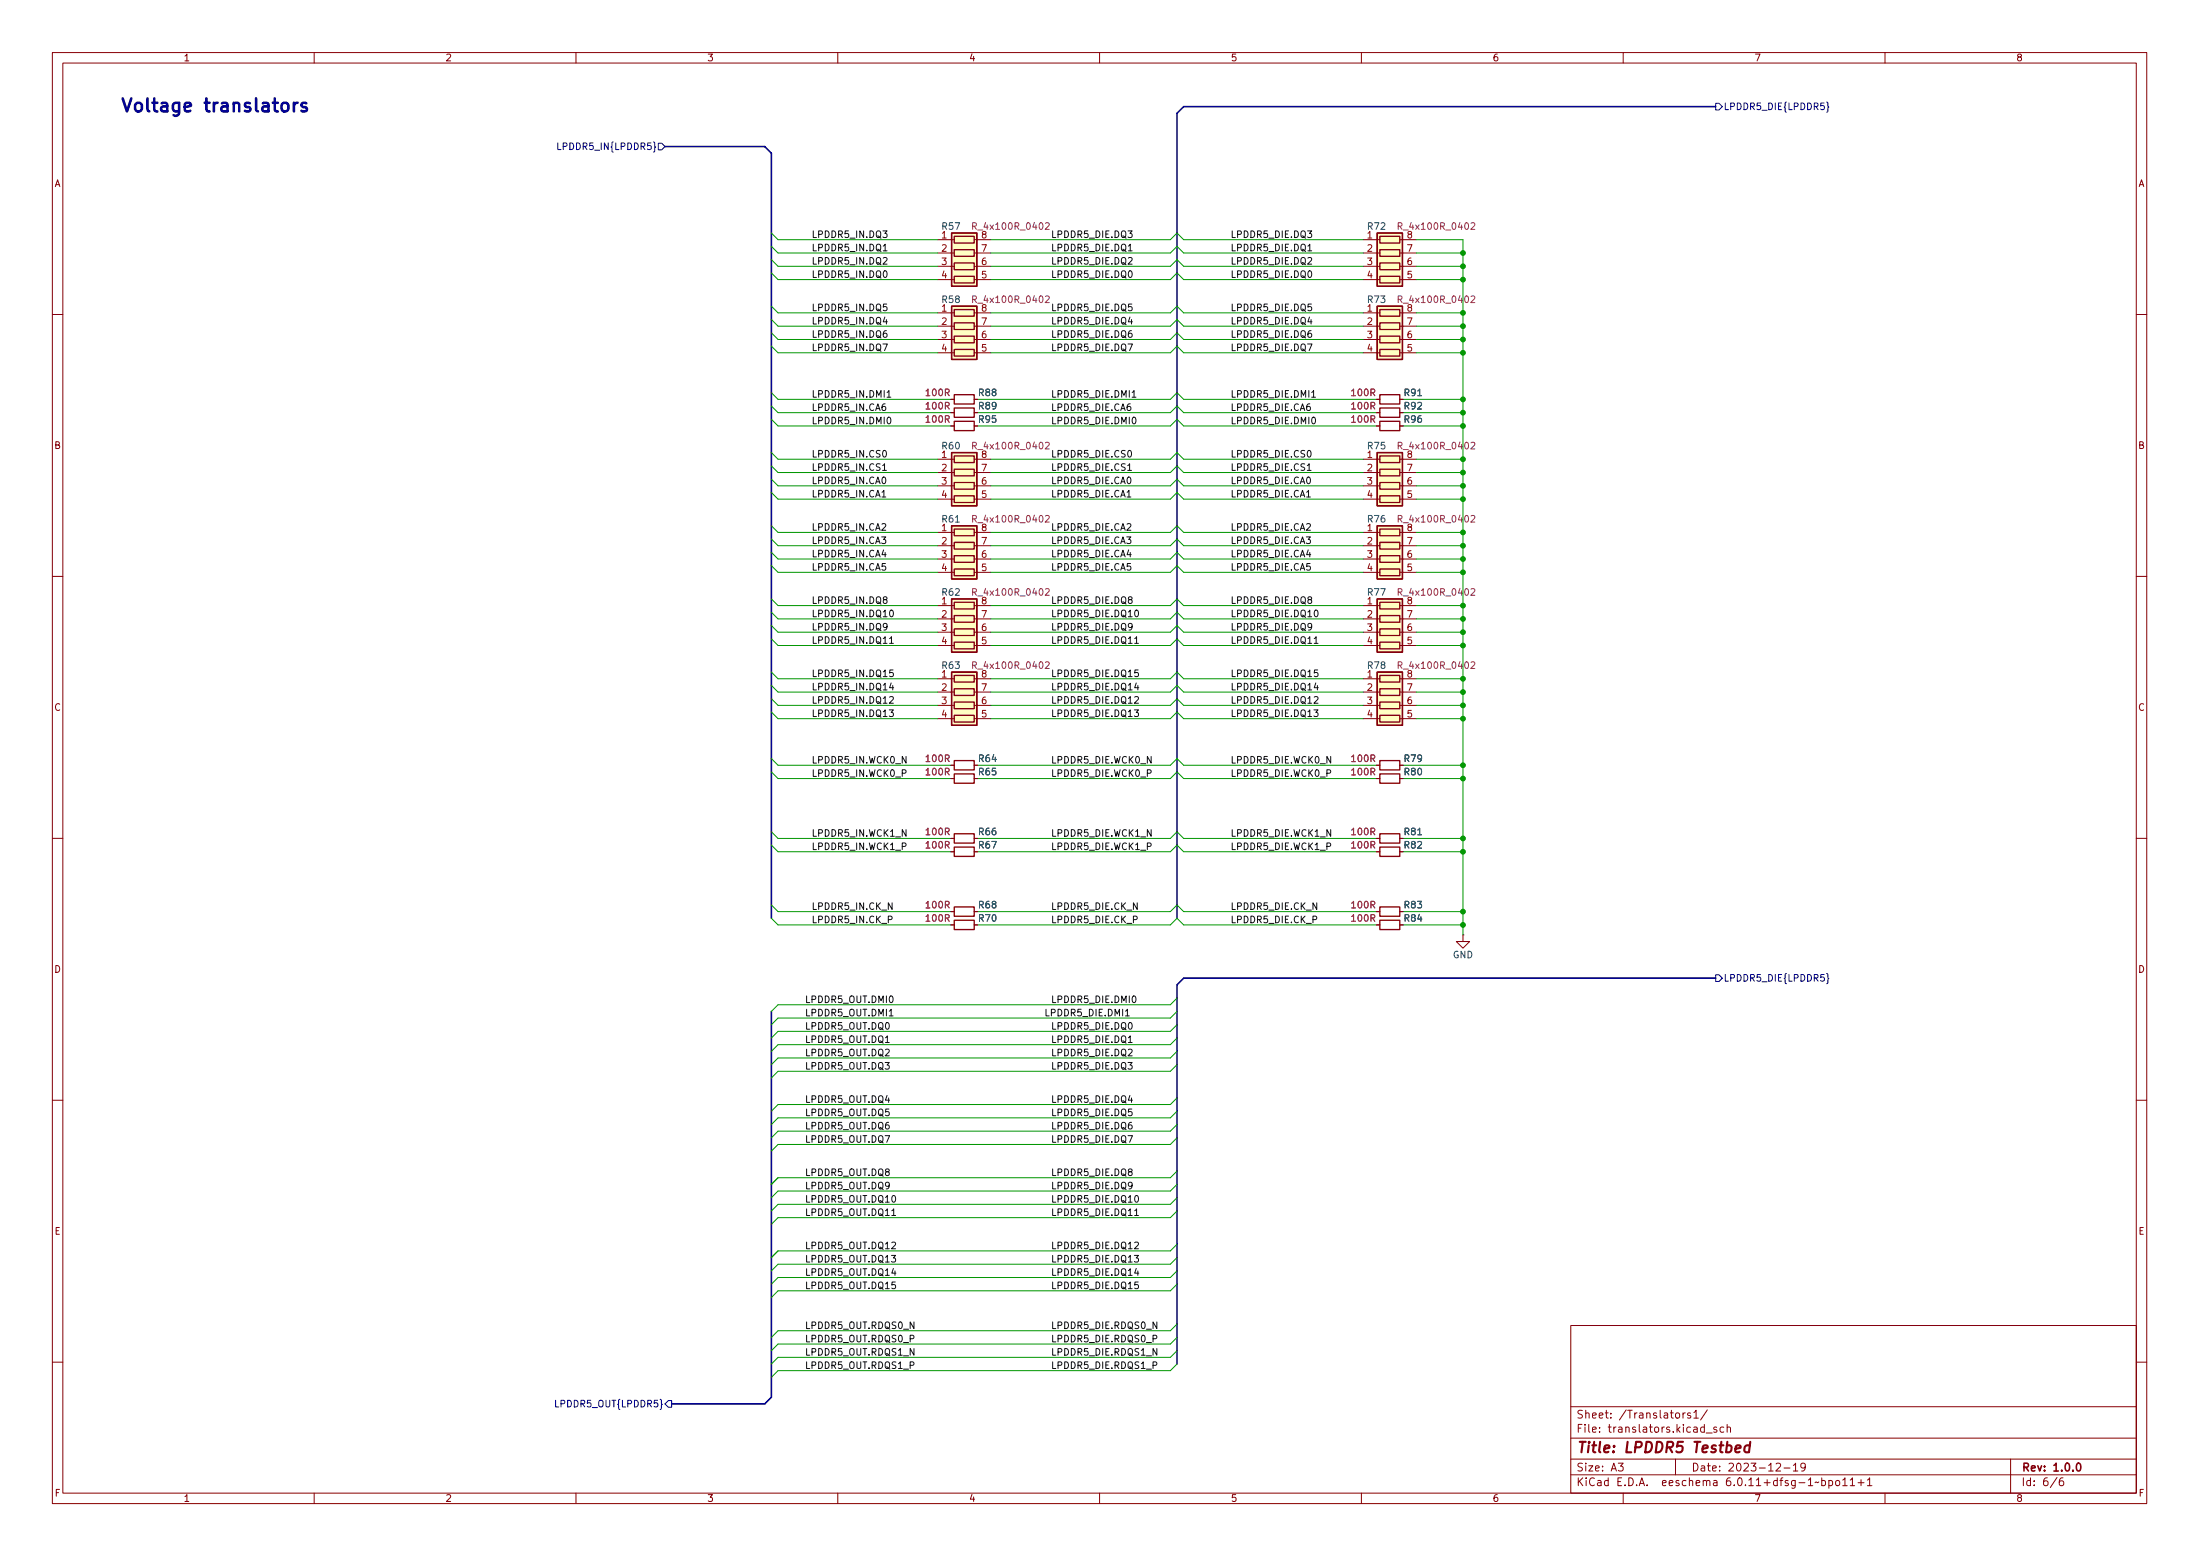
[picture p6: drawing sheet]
<svg xmlns="http://www.w3.org/2000/svg" width="420mm" height="297mm" viewBox="0 0 420 297" stroke-linecap="round" stroke-linejoin="round" font-family="sans-serif">
<g fill="none" stroke="#840000" stroke-width=".19">
<path d="M10 10h400v277h-400zM12 12h396v273h-396zM60 10v2M110 10v2M160 10v2M210 10v2M260 10v2M310 10v2M360 10v2M179.1 53.4h3.1M179.1 50.8h3.1M179.1 48.3h3.1"/>
<path d="M179.1 45.8h3.1M179.1 59.7h3.1M186.1 53.4h3.1M186.1 50.8h3.1M186.1 48.3h3.1M186.1 45.8h3.1M186.1 59.7h3.1M260.3 53.4h3.2M260.3 50.8h3.2M260.3 48.3h3.2M260.3 45.8h3.2M260.3 59.7h3.2"/>
<path d="M267.3 53.4h3.2M267.3 50.8h3.2M267.3 48.3h3.2M267.3 45.8h3.2M267.3 59.7h3.2M10 60h2M179.1 67.3h3.1M179.1 64.8h3.1M179.1 62.3h3.1M181.6 78.8h.6M181.6 76.2h.6M186.1 78.8h.6"/>
<path d="M186.1 76.2h.6M186.1 67.3h3.1M186.1 64.8h3.1M186.1 62.3h3.1M260.3 67.3h3.2M260.3 64.8h3.2M260.3 62.3h3.2M262.9 78.8h.6M262.9 76.2h.6M267.3 78.8h.7M267.3 76.2h.7M267.3 67.3h3.2"/>
<path d="M267.3 64.8h3.2M267.3 62.3h3.2M408 60h2M179.1 95.3h3.1M179.1 92.7h3.1M179.1 90.2h3.1M179.1 87.7h3.1M181.6 81.3h.6M186.1 95.3h3.1M186.1 92.7h3.1M186.1 90.2h3.1M186.1 87.7h3.1"/>
<path d="M186.1 81.3h.6M260.3 95.3h3.2M260.3 92.7h3.2M260.3 90.2h3.2M260.3 87.7h3.2M262.9 81.3h.6M267.3 95.3h3.2M267.3 92.7h3.2M267.3 90.2h3.2M267.3 87.7h3.2M267.3 81.3h.7M10 110h2"/>
<path d="M179.1 109.3h3.1M179.1 106.7h3.1M179.1 104.2h3.1M179.1 101.6h3.1M179.1 118.1h3.1M179.1 115.6h3.1M186.1 109.3h3.1M186.1 106.7h3.1M186.1 104.2h3.1M186.1 101.6h3.1M186.1 118.1h3.1M186.1 115.6h3.1"/>
<path d="M260.3 109.3h3.2M260.3 106.7h3.2M260.3 104.2h3.2M260.3 101.6h3.2M260.3 118.1h3.2M260.3 115.6h3.2M267.3 109.3h3.2M267.3 106.7h3.2M267.3 104.2h3.2M267.3 101.6h3.2M267.3 118.1h3.2M267.3 115.6h3.2"/>
<path d="M408 110h2M179.1 123.2h3.1M179.1 120.7h3.1M179.1 137.2h3.1M179.1 134.7h3.1M179.1 132.1h3.1M179.1 129.6h3.1M186.1 123.2h3.1M186.1 120.7h3.1M186.1 137.2h3.1M186.1 134.7h3.1M186.1 132.1h3.1"/>
<path d="M186.1 129.6h3.1M260.3 123.2h3.2M260.3 120.7h3.2M260.3 137.2h3.2M260.3 134.7h3.2M260.3 132.1h3.2M260.3 129.6h3.2M267.3 123.2h3.2M267.3 120.7h3.2M267.3 137.2h3.2M267.3 134.7h3.2M267.3 132.1h3.2"/>
<path d="M267.3 129.6h3.2M181.6 148.6h.6M181.6 146.1h.6M186.1 148.6h.6M186.1 146.1h.6M262.9 148.6h.6M262.9 146.1h.6M267.3 148.6h.7M267.3 146.1h.7M10 160h2M181.6 160.1h.6M181.6 176.6h.6"/>
<path d="M181.6 162.6h.6M181.6 174h.6M186.1 160.1h.6M186.1 176.6h.6M186.1 162.6h.6M186.1 174h.6M262.9 160.1h.6M262.9 176.6h.6M262.9 162.6h.6M262.9 174h.6M267.3 160.1h.7M267.3 176.6h.7"/>
<path d="M267.3 162.6h.7M267.3 174h.7M279.4 178.5v1.2h1.3l-1.3 1.3-1.3-1.3h1.3M279.4 178.5h.1M408 160h2M10 210h2M408 210h2M300 253h108v32h-108zM10 260h2M300 278.5h108M300 274.5h108M300 268.5h108"/>
<path d="M305.5 273.3v.1M305.5 272.5v.1M307.6 270.6v.1M307.6 269.8v.1M320 278.5v3M322.9 269.8l-.4-.1-.2 .2 .1 .2 .5 .2v.3h-.6M323.5 269.6l.4-.4v1.5M323.5 270.7h.9M326.1 269.1l-1.3 2M327.9 272.5l-.4-.1-.2 .2 .1 .2 .5 .2v.3h-.6M329.2 272.5l-.4-.1-.3 .3 .1 .6h.6M329.9 272.6l.2-.2 .3 .1 .1 .9"/>
<path d="M329.9 271.9v1.5M342.5 279.7l.4-.4v1.5M344.8 280l-.3 .2h-.3l-.3-.2 .2-.6 .4-.1 .2 .2a.99 .99 0 0 1-.3 1.3h-.3M384 278.5v6.5M408 260h2M60 285v2M110 285v2M160 285v2M210 285v2M260 285v2M300 281.5h108M310 285v2"/>
<path d="M327.3 282.7h.6v.9M327.9 283h-.5a.29 .29 0 0 0-.2 .3 .29 .29 0 0 0 .2 .3l.5-.1M340.7 280.2h1.2M342.5 280.8h.9M351.9 283.6h.9M353.4 282.5l.4-.4v1.5M353.4 283.6h.8M354.9 283h1.1M355.4 282.5v1.1M356.6 282.5l.5-.4v1.5M356.6 283.6h.9M360 285v2"/>
<path d="M394 282.1a.6 .6 0 0 0-.7 .7v.5l.1 .2 .4 .1 .3-.1v-.5l-.1-.2-.4-.1-.3 .3"/>
</g>
<path d="M396.8 279.4l.1-.1a.8 .8 0 0 1 .5 .8 .8 .8 0 0 1-.5 .7 1 1 0 0 1-.1-1.4z" fill="none" stroke="#840000" stroke-width=".3"/>
<g fill="none" stroke="#840000" stroke-width=".25">
<path d="M181.7 44.5h4.9v10.1h-4.9zM181.7 58.5h4.9v10.1h-4.9zM182.2 52.7h3.9v1.3h-3.9zM182.2 50.2h3.9v1.3h-3.9zM182.2 47.7h3.9v1.2h-3.9zM182.2 45.1h3.9v1.3h-3.9zM182.2 59.1h3.9v1.3h-3.9zM263 58.5h4.8v10.1h-4.8zM263 44.5h4.8v10.1h-4.8zM263.5 59.1h3.8v1.3h-3.8zM263.5 52.7h3.8v1.3h-3.8zM263.5 50.2h3.8v1.3h-3.8z"/>
<path d="M263.5 47.7h3.8v1.2h-3.8zM263.5 45.1h3.8v1.3h-3.8zM182.2 77.9h3.9v1.8h-3.9zM182.2 75.3h3.9v1.8h-3.9zM182.2 66.7h3.9v1.3h-3.9zM182.2 64.2h3.9v1.2h-3.9zM182.2 61.6h3.9v1.3h-3.9zM263.5 75.3h3.8v1.8h-3.8zM263.5 66.7h3.8v1.3h-3.8zM263.5 64.2h3.8v1.2h-3.8zM263.5 61.6h3.8v1.3h-3.8zM263.5 77.9h3.8v1.8h-3.8z"/>
<path d="M181.7 86.4h4.9v10.2h-4.9zM182.2 94.7h3.9v1.2h-3.9zM182.2 92.1h3.9v1.3h-3.9zM182.2 89.6h3.9v1.2h-3.9zM182.2 87h3.9v1.3h-3.9zM182.2 80.4h3.9v1.8h-3.9zM263 86.4h4.8v10.2h-4.8zM263.5 94.7h3.8v1.2h-3.8zM263.5 92.1h3.8v1.3h-3.8zM263.5 89.6h3.8v1.2h-3.8zM263.5 87h3.8v1.3h-3.8zM263.5 80.4h3.8v1.8h-3.8z"/>
<path d="M181.7 114.3h4.9v10.2h-4.9zM181.7 100.4h4.9v10.1h-4.9zM182.2 117.5h3.9v1.3h-3.9zM182.2 115h3.9v1.2h-3.9zM182.2 108.6h3.9v1.3h-3.9zM182.2 106.1h3.9v1.3h-3.9zM182.2 103.5h3.9v1.3h-3.9zM182.2 101h3.9v1.3h-3.9zM263 100.4h4.8v10.1h-4.8zM263 114.3h4.8v10.2h-4.8zM263.5 108.6h3.8v1.3h-3.8zM263.5 106.1h3.8v1.3h-3.8z"/>
<path d="M263.5 103.5h3.8v1.3h-3.8zM263.5 101h3.8v1.3h-3.8zM263.5 117.5h3.8v1.3h-3.8zM263.5 115h3.8v1.2h-3.8zM181.7 128.3h4.9v10.2h-4.9zM182.2 122.6h3.9v1.3h-3.9zM182.2 120.1h3.9v1.2h-3.9zM182.2 136.6h3.9v1.2h-3.9zM182.2 134h3.9v1.3h-3.9zM182.2 131.5h3.9v1.3h-3.9zM182.2 128.9h3.9v1.3h-3.9zM263 128.3h4.8v10.2h-4.8z"/>
<path d="M263.5 136.6h3.8v1.2h-3.8zM263.5 134h3.8v1.3h-3.8zM263.5 131.5h3.8v1.3h-3.8zM263.5 128.9h3.8v1.3h-3.8zM263.5 122.6h3.8v1.3h-3.8zM263.5 120.1h3.8v1.2h-3.8zM182.2 147.7h3.9v1.8h-3.9zM182.2 159.2h3.9v1.7h-3.9zM182.2 145.2h3.9v1.8h-3.9zM263.5 145.2h3.8v1.8h-3.8zM263.5 159.2h3.8v1.7h-3.8zM263.5 147.7h3.8v1.8h-3.8z"/>
<path d="M182.2 175.7h3.9v1.8h-3.9zM182.2 161.7h3.9v1.8h-3.9zM182.2 173.1h3.9v1.8h-3.9zM263.5 175.7h3.8v1.8h-3.8zM263.5 161.7h3.8v1.8h-3.8zM263.5 173.1h3.8v1.8h-3.8z"/>
</g>
<g fill="#ffffc2" stroke="#ffffc2" stroke-width=".19">
<path d="M181.7 44.5h4.9v10.1h-4.9z"/>
<path d="M263 100.4h4.8v10.1h-4.8z"/>
<path d="M263 58.5h4.8v10.1h-4.8z"/>
<path d="M263 44.5h4.8v10.1h-4.8z"/>
<path d="M181.7 86.4h4.9v10.2h-4.9z"/>
<path d="M263 86.4h4.8v10.2h-4.8z"/>
<path d="M181.7 58.5h4.9v10.1h-4.9z"/>
<path d="M181.7 114.3h4.9v10.2h-4.9z"/>
<path d="M181.7 100.4h4.9v10.1h-4.9z"/>
<path d="M263 128.3h4.8v10.2h-4.8z"/>
<path d="M181.7 128.3h4.9v10.2h-4.9z"/>
<path d="M263 114.3h4.8v10.2h-4.8z"/>
</g>
<path d="M199.7 42.6l.4-.1 .3 .4-.8 .9h.8M199.7 56.6l.4-.1 .3 .4-.8 .9h.8M280.9 56.6l.5-.1 .3 .4-.8 .9h.8M280.9 42.6l.5-.1 .3 .4-.8 .9h.8M199.7 84.6l.4-.2 .3 .4-.8 .9h.8M199.7 98.5l.4-.1 .3 .4-.8 .9h.8M280.9 98.5l.5-.1 .3 .4-.8 .9h.8M280.9 84.6l.5-.2 .3 .4-.8 .9h.8M199.7 112.5l.4-.1 .3 .3-.8 .9h.8M280.9 112.5l.5-.1 .3 .3-.8 .9h.8M199.7 126.5l.4-.2 .3 .4-.8 .9h.8M280.9 126.5l.5-.2 .3 .4-.8 .9h.8" fill="none" stroke="#840084" stroke-width=".19"/>
<path d="M270.8 75.5h.7M182.5 99.7h.7M270.8 159.4h.7" fill="none" stroke="#006464" stroke-width=".19"/>
<path d="M327.7 19.7h.6l.6 .7-.6 .6h-.6zM341.2 19.5l-.3 .2v.6l-.2 .1 .2 .2v.6l.3 .2M348.9 19.5l.2 .2v.6l.2 .1-.2 .2v.6l-.2 .2M117.1 27.1l-.2 .2v.6l-.2 .2 .2 .1v.7l.2 .1M124.8 27.1l.2 .2v.6l.2 .2-.2 .1v.7l-.2 .1M125.7 27.3h.7l.6 .7-.6 .6h-.7zM327.7 186.1h.6l.6 .6-.6 .7h-.6zM341.2 185.8l-.3 .2v.6l-.2 .2 .2 .2v.6l.3 .2M348.9 185.8l.2 .2v.6l.2 .2-.2 .2v.6l-.2 .2M126.1 267.1l.2 .2v.6l.2 .2-.2 .2v.6l-.2 .2M127.6 267.4h.7v1.2h-.7l-.6-.6z" fill="none" stroke="#000084" stroke-width=".19"/>
<g fill="none" stroke="#0f0f0f" stroke-width=".19">
<path d="M168.6 44.1h.8l-.4 .5 .3 .1v.5l-.1 .1-.6-.1M168.7 49.3l.5-.1 .2 .3-.8 .9h.8M168.7 47.9h.7M168.8 51.8l.2-.1a.68 .68 0 0 1 .4 .6 .68 .68 0 0 1-.4 .7l-.3-.5zM169.3 58h-.6v.7l.2-.2 .4 .1 .1 .2-.1 .4-.1 .1-.5-.1M215.5 47.9h.7M249.8 47.9h.7M168.6 65.7h.9l-.6 1.2M169 60.5l-.3 .9h.8M169 77.1l-.3 .1a.86 .86 0 0 0 0 1.2l.4-.2 .1-.4-.3-.2h-.2l-.3 .2M169.3 63.1l-.4 .1a.85 .85 0 0 0 0 1.2l.4-.1 .1-.4-.2-.3h-.3l-.2 .3M169.4 74.9l.4-.3v1.2"/>
<path d="M169.4 75.8h.7M169.5 79.8l.2-.2a.68 .68 0 0 1 .5 .7 .68 .68 0 0 1-.5 .6l-.3-.5zM215.4 65.7h.9l-.6 1.2M215.8 60.5l-.3 .9h.8M216.2 74.9l.4-.3v1.2M216.2 75.8h.7M216.3 79.8l.2-.2a.68 .68 0 0 1 .5 .7 .68 .68 0 0 1-.5 .6l-.3-.5zM249.7 65.7h.9l-.6 1.2M250.1 60.5l-.3 .9h.8M250.5 74.9l.4-.3v1.2M250.5 75.8h.7M250.6 79.8l.2-.2a.68 .68 0 0 1 .5 .7 .68 .68 0 0 1-.5 .6l-.3-.5z"/>
<path d="M168.4 94.9h.8M168.6 91.2l.1-.1a.68 .68 0 0 1 .5 .6 .68 .68 0 0 1-.5 .6l-.3-.4zM168.6 88.9l.3-.4v1.3M168.6 89.8h.7M168.7 86.1l.2-.1a.68 .68 0 0 1 .4 .6 .68 .68 0 0 1-.4 .7l-.3-.5zM215.3 94.9h.7M215.4 89.8h.7M215.5 86.1l.2-.1a.68 .68 0 0 1 .4 .6 .68 .68 0 0 1-.4 .7l-.3-.5zM249.5 94.9h.8M249.7 89.8h.7M249.8 86.1l.2-.1a.68 .68 0 0 1 .4 .6 .68 .68 0 0 1-.4 .7l-.3-.5zM168.4 102.5h.8l-.5 .5 .4 .1v.5l-.2 .2-.5-.2"/>
<path d="M168.4 100.1l.5-.1 .3 .3-.8 .9h.8M168.7 105l-.3 .9h.8M168.9 114.5l-.2-.3v-.2l.2-.1 .4 .1v.4l-.5 .1-.1 .2v.4l.2 .1h.3l.2-.2v-.3l-.2-.2M169.1 107.6h-.6l-.1 .6 .2-.1h.4l.2 .2-.1 .4-.2 .1-.5-.1M169.4 119.6l-.2 .2-.4-.1-.1-.1v-.4l.2-.2h.3l.2 .2a.84 .84 0 0 1-.4 1.1h-.2M170 116.6l.2-.1a.68 .68 0 0 1 .4 .6 .68 .68 0 0 1-.4 .6l-.3-.4zM216.8 116.6l.2-.1a.68 .68 0 0 1 .4 .6 .68 .68 0 0 1-.4 .6l-.3-.4zM251.1 116.6l.2-.1a.68 .68 0 0 1 .4 .6 .68 .68 0 0 1-.4 .6l-.3-.4zM169.8 135.5h.8l-.4 .5 .4 .1v.6l-.2 .1-.6-.1M169.9 121.9l.4-.4v1.3M169.9 133.1l.5-.1 .2 .3-.8 .9h.8M169.9 122.8h.7"/>
<path d="M170.2 130.4l-.3 .9h.8M170.5 130.9v.8M170.6 127.9h-.6l-.1 .6 .2-.1h.4l.1 .2v.4l-.2 .2-.5-.2M216.6 135.5h.8l-.4 .5 .4 .1v.6l-.2 .1-.6-.1M216.7 133.1l.5-.1 .2 .3-.8 .9h.8M216.7 121.9l.4-.4v1.3M216.7 122.8h.7M217 130.4l-.3 .9h.8M217.3 130.9v.8M217.4 127.9h-.6l-.1 .6 .2-.1h.4l.1 .2v.4l-.2 .2-.5-.2M250.9 135.5h.8l-.4 .5 .4 .1v.6l-.2 .1-.6-.1M251 133.1l.5-.1 .2 .3-.8 .9h.8"/>
<path d="M251 121.9l.4-.4v1.3M251 122.8h.7M251.3 130.4l-.3 .9h.8M251.6 130.9v.8M251.7 127.9h-.6l-.1 .6 .2-.1h.4l.1 .2v.4l-.2 .2-.5-.2M172.3 147.6h.6l.1-.2v-.3l-.7-.2v1.3M173 158.4v1.2l-.7-1.2v1.2M173 144.4v1.3l-.7-1.3v1.3M169.7 175.6l.6-.1 .1-.2-.1-.3-.6-.1v1.3M170.4 172.3v1.3l-.7-1.3v1.3M172.3 161.6l.6-.1 .1-.2v-.3l-.7-.1v1.3M169.1 199h.7"/>
<path d="M169.8 193.9h.8M214.9 193l.4-.3v1.2M214.9 193.9h.8M215.5 199h.7M216.3 190.2l.2-.1a.68 .68 0 0 1 .5 .7 .68 .68 0 0 1-.5 .6l-.3-.5zM215.4 216.8h.9l-.6 1.3M215.8 209.1l-.3 .9h.8M170.3 239.7h.7l-.4 .4 .4 .2v.5l-.2 .1-.5-.1M170.3 237.2l.5-.1 .2 .4-.7 .9h.7M170.3 232h.7M170.4 228.3l.2-.1a.68 .68 0 0 1 .5 .7 .68 .68 0 0 1-.5 .6l-.3-.5zM216.6 239.7h.8l-.4 .4 .4 .2v.5l-.2 .1-.6-.1"/>
<path d="M216.7 231.1l.4-.3v1.2M216.7 237.2l.5-.1 .2 .4-.8 .9h.8M216.7 232h.7M216.8 228.3l.2-.1a.68 .68 0 0 1 .4 .7 .68 .68 0 0 1-.4 .6l-.3-.5zM170.6 242.1l-.3 .9h.8M171 244.7h-.6l-.1 .6 .2-.1 .4 .1 .1 .2v.4l-.2 .1-.5-.1M217 242.1l-.3 .9h.8M217.3 242.6v.9M217.4 244.7h-.6l-.1 .6 .2-.1 .4 .1 .1 .2v.4l-.2 .1-.5-.1M220.2 255.6l.6-.1 .1-.2v-.3l-.7-.1v1.3M220.9 257.4v1.3l-.7-1.3v1.3M220.9 252.4v1.2l-.7-1.2v1.2"/>
<path d="M220.2 260.6h.6l.1-.2v-.3l-.7-.1v1.2"/>
</g>
<path d="M58.5 19.7l-.6-.1-.3 .4 .1 .3 .8 .3 .1 .2-.1 .4-.2 .1-.7-.1" fill="none" stroke="#0000c2" stroke-width=".5"/>
<path d="M127 28h19l1.3 1.2v146.1M327.7 20.4h-101.6l-1.3 1.2v153.7M147.3 193.1v73.6l-1.3 1.3h-17.7M327.7 186.7h-101.6l-1.3 1.3v72.4" fill="none" stroke="#000084" stroke-width=".3"/>
<g fill="none" stroke="#009600" stroke-width=".19">
<path d="M147.3 52.1l1.3 1.3h30.5M147.3 58.5l1.3 1.2h30.5M147.3 44.5l1.3 1.3h30.5M147.3 49.6l1.3 1.2h30.5M147.3 47l1.3 1.3h30.5M189.2 53.4h34.3l1.3-1.3 1.3 1.3h34.2M189.2 59.7h34.3l1.3-1.2 1.3 1.2h34.2M189.2 45.8h34.3l1.3-1.3 1.3 1.3h34.2M189.2 50.8h34.3l1.3-1.2 1.3 1.2h34.2M189.2 48.3h34.3l1.3-1.3 1.3 1.3h34.2M270.5 45.8h8.9v132.7M270.5 53.4h8.9"/>
<path d="M270.5 59.7h8.9M270.5 50.8h8.9M270.5 48.3h8.9M147.3 75l1.3 1.2h33M147.3 66.1l1.3 1.2h30.5M147.3 63.5l1.3 1.3h30.5M147.3 77.5l1.3 1.3h33M147.3 61l1.3 1.3h30.5M186.7 76.2h36.8l1.3-1.2 1.3 1.2h36.8M186.7 78.8h36.8l1.3-1.3 1.3 1.3h36.8M189.2 67.3h34.3l1.3-1.2 1.3 1.2h34.2M189.2 64.8h34.3l1.3-1.3 1.3 1.3h34.2"/>
<path d="M189.2 62.3h34.3l1.3-1.3 1.3 1.3h34.2M268 76.2h11.4M268 78.8h11.4M270.5 67.3h8.9M270.5 64.8h8.9M270.5 62.3h8.9M147.3 80l1.3 1.3h33M147.3 91.5l1.3 1.2h30.5M147.3 88.9l1.3 1.3h30.5M147.3 94l1.3 1.3h30.5M147.3 86.4l1.3 1.3h30.5M186.7 81.3h36.8l1.3-1.3 1.3 1.3h36.8"/>
<path d="M189.2 92.7h34.3l1.3-1.2 1.3 1.2h34.2M189.2 90.2h34.3l1.3-1.3 1.3 1.3h34.2M189.2 95.3h34.3l1.3-1.3 1.3 1.3h34.2M189.2 87.7h34.3l1.3-1.3 1.3 1.3h34.2M268 81.3h11.4M270.5 92.7h8.9M270.5 90.2h8.9M270.5 95.3h8.9M270.5 87.7h8.9M147.3 116.9l1.3 1.2h30.5M147.3 114.3l1.3 1.3h30.5M147.3 100.4l1.3 1.2h30.5"/>
<path d="M147.3 119.4l1.3 1.3h30.5M147.3 105.4l1.3 1.3h30.5M147.3 108l1.3 1.3h30.5M147.3 102.9l1.3 1.3h30.5M189.2 118.1h34.3l1.3-1.2 1.3 1.2h34.2M189.2 115.6h34.3l1.3-1.3 1.3 1.3h34.2M189.2 101.6h34.3l1.3-1.2 1.3 1.2h34.2M189.2 106.7h34.3l1.3-1.3 1.3 1.3h34.2M189.2 109.3h34.3l1.3-1.3 1.3 1.3h34.2M189.2 104.2h34.3l1.3-1.3 1.3 1.3h34.2M270.5 118.1h8.9M270.5 115.6h8.9"/>
<path d="M270.5 101.6h8.9M270.5 106.7h8.9M270.5 109.3h8.9M270.5 104.2h8.9M147.3 135.9l1.3 1.3h30.5M147.3 133.4l1.3 1.3h30.5M147.3 130.8l1.3 1.3h30.5M147.3 128.3l1.3 1.3h30.5M147.3 122l1.3 1.2h30.5M189.2 137.2h34.3l1.3-1.3 1.3 1.3h34.2M189.2 134.7h34.3l1.3-1.3 1.3 1.3h34.2M189.2 132.1h34.3l1.3-1.3 1.3 1.3h34.2"/>
<path d="M189.2 129.6h34.3l1.3-1.3 1.3 1.3h34.2M189.2 123.2h34.3l1.3-1.2 1.3 1.2h34.2M189.2 120.7h34.3l1.3-1.3 1.3 1.3h34.2M270.5 137.2h8.9M270.5 134.7h8.9M270.5 132.1h8.9M270.5 129.6h8.9M270.5 123.2h8.9M270.5 120.7h8.9M147.3 144.8l1.3 1.3h33M147.3 158.8l1.3 1.3h33M147.3 147.4l1.3 1.2h33"/>
<path d="M186.7 146.1h36.8l1.3-1.3 1.3 1.3h36.8M186.7 148.6h36.8l1.3-1.2 1.3 1.2h36.8M268 146.1h11.4M268 148.6h11.4M147.3 175.3l1.3 1.3h33M147.3 161.3l1.3 1.3h33M147.3 172.8l1.3 1.2h33M186.7 176.6h36.8l1.3-1.3 1.3 1.3h36.8M186.7 160.1h36.8l1.3-1.3 1.3 1.3h36.8M186.7 162.6h36.8l1.3-1.3 1.3 1.3h36.8M186.7 174h36.8l1.3-1.2 1.3 1.2h36.8M268 176.6h11.4"/>
<path d="M268 160.1h11.4M268 162.6h11.4M268 174h11.4M224.8 195.6l-1.3 1.3h-74.9l-1.3 1.3M224.8 198.2l-1.3 1.2h-74.9l-1.3 1.3M224.8 193.1l-1.3 1.2h-74.9l-1.3 1.3M224.8 190.5l-1.3 1.3h-74.9l-1.3 1.3M224.8 200.7l-1.3 1.3h-74.9l-1.3 1.2M224.8 212.1l-1.3 1.3h-74.9l-1.3 1.3M224.8 217.2l-1.3 1.3h-74.9l-1.3 1.2M224.8 214.7l-1.3 1.2h-74.9l-1.3 1.3M224.8 209.6l-1.3 1.3h-74.9l-1.3 1.2"/>
<path d="M224.8 203.2l-1.3 1.3h-74.9l-1.3 1.3M224.8 226.1l-1.3 1.3h-74.9l-1.3 1.2M224.8 237.5l-1.3 1.3h-74.9l-1.3 1.3M224.8 223.6l-1.3 1.2h-74.9l-1.3 1.3M224.8 231.2l-1.3 1.2h-74.9l-1.3 1.3M224.8 228.6l-1.3 1.3h-74.9l-1.3 1.3M224.8 240.1l-1.3 1.2h-74.9l-1.3 1.3M224.8 242.6l-1.3 1.3h-74.9l-1.3 1.2M224.8 245.1l-1.3 1.3h-74.9l-1.3 1.3M224.8 252.8l-1.3 1.2h-74.9l-1.3 1.3M224.8 255.3l-1.3 1.3h-74.9l-1.3 1.2M224.8 257.8l-1.3 1.3h-74.9l-1.3 1.3"/>
<path d="M224.8 260.4l-1.3 1.3h-74.9l-1.3 1.2"/>
</g>
<g fill="#009600" stroke="#009600" stroke-width=".19">
<circle cx="279.4" cy="132.1" r=".46"/>
<circle cx="279.4" cy="146.1" r=".46"/>
<circle cx="279.4" cy="137.2" r=".46"/>
<circle cx="279.4" cy="134.7" r=".46"/>
<circle cx="279.4" cy="148.6" r=".46"/>
<circle cx="279.4" cy="95.3" r=".46"/>
<circle cx="279.4" cy="87.7" r=".46"/>
<circle cx="279.4" cy="81.3" r=".46"/>
<circle cx="279.4" cy="92.7" r=".46"/>
<circle cx="279.4" cy="90.2" r=".46"/>
<circle cx="279.4" cy="101.6" r=".46"/>
<circle cx="279.4" cy="109.3" r=".46"/>
<circle cx="279.4" cy="104.2" r=".46"/>
<circle cx="279.4" cy="106.7" r=".46"/>
<circle cx="279.4" cy="174" r=".46"/>
<circle cx="279.4" cy="160.1" r=".46"/>
<circle cx="279.4" cy="176.6" r=".46"/>
<circle cx="279.4" cy="162.6" r=".46"/>
<circle cx="279.4" cy="48.3" r=".46"/>
<circle cx="279.4" cy="50.8" r=".46"/>
<circle cx="279.4" cy="53.4" r=".46"/>
<circle cx="279.4" cy="67.3" r=".46"/>
<circle cx="279.4" cy="78.8" r=".46"/>
<circle cx="279.4" cy="76.2" r=".46"/>
<circle cx="279.4" cy="59.7" r=".46"/>
<circle cx="279.4" cy="64.8" r=".46"/>
<circle cx="279.4" cy="62.3" r=".46"/>
<circle cx="279.4" cy="129.6" r=".46"/>
<circle cx="279.4" cy="118.1" r=".46"/>
<circle cx="279.4" cy="120.7" r=".46"/>
<circle cx="279.4" cy="115.6" r=".46"/>
<circle cx="279.4" cy="123.2" r=".46"/>
</g>
<g font-size="3.5" fill="#0000c2">
<text x="22.9" y="21.4">Voltage</text>
<text x="39" y="21.4">translators</text>
</g>
<g font-size="2.8" fill="#840000">
<text x="301" y="277.9">Title:</text>
<text x="310.2" y="277.9">LPDDR5</text>
<text x="323.7" y="277.9">Testbed</text>
</g>
<g font-size="2.1" fill="#840000">
<text x="301" y="273.9">File:</text>
<text x="301" y="271.2">Sheet:</text>
<text x="307.4" y="273.9">translators.kicad_sch</text>
<text x="309.2" y="271.2">/Translators1/</text>
<text x="301" y="281.3">Size:</text>
<text x="307.6" y="281.3">A3</text>
<text x="323" y="281.3">Date:</text>
<text x="330" y="281.3">2023-12-19</text>
<text x="386" y="281.3">Rev:</text>
<text x="392.1" y="281.3">1.0.0</text>
<text x="301" y="284.1">KiCad</text>
<text x="308.7" y="284.1">E.D.A.</text>
<text x="317.6" y="284.1">eeschema</text>
<text x="330" y="284.1">6.0.11+dfsg-1~bpo11+1</text>
<text x="386" y="284.1">Id:</text>
<text x="390.1" y="284.1">6/6</text>
</g>
<g font-size="1.8" fill="#840000">
<text x="35" y="12.1">1</text>
<text x="85" y="12.1">2</text>
<text x="135" y="12.1">3</text>
<text x="185" y="12.1">4</text>
<text x="235" y="12.1">5</text>
<text x="285" y="12.1">6</text>
<text x="335" y="12.1">7</text>
<text x="385" y="12.1">8</text>
<text x="10.4" y="36.1">A</text>
<text x="408.4" y="36.1">A</text>
<text x="10.3" y="86.1">B</text>
<text x="408.3" y="86.1">B</text>
<text x="10.3" y="136.1">C</text>
<text x="408.3" y="136.1">C</text>
<text x="10.3" y="186.1">D</text>
<text x="408.3" y="186.1">D</text>
<text x="10.3" y="236.1">E</text>
<text x="408.3" y="236.1">E</text>
<text x="10.4" y="286.1">F</text>
<text x="35" y="287.1">1</text>
<text x="85" y="287.1">2</text>
<text x="135" y="287.1">3</text>
<text x="185" y="287.1">4</text>
<text x="235" y="287.1">5</text>
<text x="285" y="287.1">6</text>
<text x="335" y="287.1">7</text>
<text x="385" y="287.1">8</text>
<text x="408.4" y="286.1">F</text>
</g>
<g font-size="1.8" fill="#000084">
<text x="329.1" y="21.4">LPDDR5_DIE{LPDDR5}</text>
<text x="106.2" y="29">LPDDR5_IN{LPDDR5}</text>
<text x="329.1" y="187.7">LPDDR5_DIE{LPDDR5}</text>
<text x="105.7" y="269">LPDDR5_OUT{LPDDR5}</text>
</g>
<g font-size="1.8" fill="#0f0f0f">
<text x="154.9" y="47.9">LPDDR5_IN.DQ1</text>
<text x="154.9" y="45.4">LPDDR5_IN.DQ3</text>
<text x="200.7" y="45.4">LPDDR5_DIE.DQ3</text>
<text x="200.7" y="47.9">LPDDR5_DIE.DQ1</text>
<text x="234.9" y="45.4">LPDDR5_DIE.DQ3</text>
<text x="234.9" y="47.9">LPDDR5_DIE.DQ1</text>
<text x="154.9" y="50.5">LPDDR5_IN.DQ2</text>
<text x="154.9" y="53">LPDDR5_IN.DQ0</text>
<text x="200.7" y="53">LPDDR5_DIE.DQ0</text>
<text x="200.7" y="50.5">LPDDR5_DIE.DQ2</text>
<text x="234.9" y="53">LPDDR5_DIE.DQ0</text>
<text x="234.9" y="50.5">LPDDR5_DIE.DQ2</text>
<text x="154.9" y="59.4">LPDDR5_IN.DQ5</text>
<text x="200.7" y="59.4">LPDDR5_DIE.DQ5</text>
<text x="234.9" y="59.4">LPDDR5_DIE.DQ5</text>
<text x="154.9" y="61.9">LPDDR5_IN.DQ4</text>
<text x="154.9" y="64.5">LPDDR5_IN.DQ6</text>
<text x="200.7" y="61.9">LPDDR5_DIE.DQ4</text>
<text x="200.7" y="64.5">LPDDR5_DIE.DQ6</text>
<text x="234.9" y="61.9">LPDDR5_DIE.DQ4</text>
<text x="234.9" y="64.5">LPDDR5_DIE.DQ6</text>
<text x="154.9" y="67">LPDDR5_IN.DQ7</text>
<text x="200.7" y="67">LPDDR5_DIE.DQ7</text>
<text x="234.9" y="67">LPDDR5_DIE.DQ7</text>
<text x="154.9" y="75.9">LPDDR5_IN.DMI1</text>
<text x="200.7" y="75.9">LPDDR5_DIE.DMI1</text>
<text x="234.9" y="75.9">LPDDR5_DIE.DMI1</text>
<text x="154.9" y="81">LPDDR5_IN.DMI0</text>
<text x="154.9" y="78.4">LPDDR5_IN.CA6</text>
<text x="200.7" y="81">LPDDR5_DIE.DMI0</text>
<text x="200.7" y="78.4">LPDDR5_DIE.CA6</text>
<text x="234.9" y="78.4">LPDDR5_DIE.CA6</text>
<text x="234.9" y="81">LPDDR5_DIE.DMI0</text>
<text x="154.9" y="87.3">LPDDR5_IN.CS0</text>
<text x="154.9" y="89.9">LPDDR5_IN.CS1</text>
<text x="200.7" y="87.3">LPDDR5_DIE.CS0</text>
<text x="200.7" y="89.9">LPDDR5_DIE.CS1</text>
<text x="234.9" y="87.3">LPDDR5_DIE.CS0</text>
<text x="234.9" y="89.9">LPDDR5_DIE.CS1</text>
<text x="154.9" y="94.9">LPDDR5_IN.CA1</text>
<text x="154.9" y="92.4">LPDDR5_IN.CA0</text>
<text x="200.7" y="94.9">LPDDR5_DIE.CA1</text>
<text x="200.7" y="92.4">LPDDR5_DIE.CA0</text>
<text x="234.9" y="94.9">LPDDR5_DIE.CA1</text>
<text x="234.9" y="92.4">LPDDR5_DIE.CA0</text>
<text x="154.9" y="101.3">LPDDR5_IN.CA2</text>
<text x="200.7" y="101.3">LPDDR5_DIE.CA2</text>
<text x="234.9" y="101.3">LPDDR5_DIE.CA2</text>
<text x="154.9" y="103.8">LPDDR5_IN.CA3</text>
<text x="154.9" y="106.4">LPDDR5_IN.CA4</text>
<text x="200.7" y="103.8">LPDDR5_DIE.CA3</text>
<text x="200.7" y="106.4">LPDDR5_DIE.CA4</text>
<text x="234.9" y="103.8">LPDDR5_DIE.CA3</text>
<text x="234.9" y="106.4">LPDDR5_DIE.CA4</text>
<text x="154.9" y="108.9">LPDDR5_IN.CA5</text>
<text x="200.7" y="108.9">LPDDR5_DIE.CA5</text>
<text x="234.9" y="108.9">LPDDR5_DIE.CA5</text>
<text x="154.9" y="115.3">LPDDR5_IN.DQ8</text>
<text x="154.9" y="117.8">LPDDR5_IN.DQ10</text>
<text x="200.7" y="115.3">LPDDR5_DIE.DQ8</text>
<text x="200.7" y="117.8">LPDDR5_DIE.DQ10</text>
<text x="234.9" y="117.8">LPDDR5_DIE.DQ10</text>
<text x="234.9" y="115.3">LPDDR5_DIE.DQ8</text>
<text x="154.9" y="122.9">LPDDR5_IN.DQ11</text>
<text x="154.9" y="120.3">LPDDR5_IN.DQ9</text>
<text x="200.7" y="122.9">LPDDR5_DIE.DQ11</text>
<text x="200.7" y="120.3">LPDDR5_DIE.DQ9</text>
<text x="234.9" y="120.3">LPDDR5_DIE.DQ9</text>
<text x="234.9" y="122.9">LPDDR5_DIE.DQ11</text>
<text x="154.9" y="129.2">LPDDR5_IN.DQ15</text>
<text x="154.9" y="131.8">LPDDR5_IN.DQ14</text>
<text x="200.7" y="131.8">LPDDR5_DIE.DQ14</text>
<text x="200.7" y="129.2">LPDDR5_DIE.DQ15</text>
<text x="234.9" y="131.8">LPDDR5_DIE.DQ14</text>
<text x="234.9" y="129.2">LPDDR5_DIE.DQ15</text>
<text x="154.9" y="136.8">LPDDR5_IN.DQ13</text>
<text x="154.9" y="134.3">LPDDR5_IN.DQ12</text>
<text x="200.7" y="134.3">LPDDR5_DIE.DQ12</text>
<text x="200.7" y="136.8">LPDDR5_DIE.DQ13</text>
<text x="234.9" y="134.3">LPDDR5_DIE.DQ12</text>
<text x="234.9" y="136.8">LPDDR5_DIE.DQ13</text>
<text x="154.9" y="148.3">LPDDR5_IN.WCK0_P</text>
<text x="154.9" y="145.7">LPDDR5_IN.WCK0_N</text>
<text x="200.7" y="148.3">LPDDR5_DIE.WCK0_P</text>
<text x="200.7" y="145.7">LPDDR5_DIE.WCK0_N</text>
<text x="234.9" y="148.3">LPDDR5_DIE.WCK0_P</text>
<text x="234.9" y="145.7">LPDDR5_DIE.WCK0_N</text>
<text x="154.9" y="159.7">LPDDR5_IN.WCK1_N</text>
<text x="200.7" y="159.7">LPDDR5_DIE.WCK1_N</text>
<text x="234.9" y="159.7">LPDDR5_DIE.WCK1_N</text>
<text x="154.9" y="162.2">LPDDR5_IN.WCK1_P</text>
<text x="200.7" y="162.2">LPDDR5_DIE.WCK1_P</text>
<text x="234.9" y="162.2">LPDDR5_DIE.WCK1_P</text>
<text x="154.9" y="173.7">LPDDR5_IN.CK_N</text>
<text x="200.7" y="173.7">LPDDR5_DIE.CK_N</text>
<text x="234.9" y="173.7">LPDDR5_DIE.CK_N</text>
<text x="154.9" y="176.2">LPDDR5_IN.CK_P</text>
<text x="200.7" y="176.2">LPDDR5_DIE.CK_P</text>
<text x="234.9" y="176.2">LPDDR5_DIE.CK_P</text>
<text x="153.7" y="191.5">LPDDR5_OUT.DMI0</text>
<text x="200.7" y="191.5">LPDDR5_DIE.DMI0</text>
<text x="153.7" y="194">LPDDR5_OUT.DMI1</text>
<text x="153.7" y="196.5">LPDDR5_OUT.DQ0</text>
<text x="199.4" y="194">LPDDR5_DIE.DMI1</text>
<text x="200.7" y="196.5">LPDDR5_DIE.DQ0</text>
<text x="153.7" y="199.1">LPDDR5_OUT.DQ1</text>
<text x="153.7" y="201.6">LPDDR5_OUT.DQ2</text>
<text x="200.7" y="201.6">LPDDR5_DIE.DQ2</text>
<text x="200.7" y="199.1">LPDDR5_DIE.DQ1</text>
<text x="153.7" y="204.2">LPDDR5_OUT.DQ3</text>
<text x="200.7" y="204.2">LPDDR5_DIE.DQ3</text>
<text x="153.7" y="215.6">LPDDR5_OUT.DQ6</text>
<text x="153.7" y="213">LPDDR5_OUT.DQ5</text>
<text x="153.7" y="210.5">LPDDR5_OUT.DQ4</text>
<text x="200.7" y="210.5">LPDDR5_DIE.DQ4</text>
<text x="200.7" y="213">LPDDR5_DIE.DQ5</text>
<text x="200.7" y="215.6">LPDDR5_DIE.DQ6</text>
<text x="153.7" y="218.1">LPDDR5_OUT.DQ7</text>
<text x="200.7" y="218.1">LPDDR5_DIE.DQ7</text>
<text x="153.7" y="227">LPDDR5_OUT.DQ9</text>
<text x="153.7" y="224.5">LPDDR5_OUT.DQ8</text>
<text x="200.7" y="224.5">LPDDR5_DIE.DQ8</text>
<text x="200.7" y="227">LPDDR5_DIE.DQ9</text>
<text x="153.7" y="229.6">LPDDR5_OUT.DQ10</text>
<text x="153.7" y="232.1">LPDDR5_OUT.DQ11</text>
<text x="200.7" y="232.1">LPDDR5_DIE.DQ11</text>
<text x="200.7" y="229.6">LPDDR5_DIE.DQ10</text>
<text x="153.7" y="238.4">LPDDR5_OUT.DQ12</text>
<text x="200.7" y="238.4">LPDDR5_DIE.DQ12</text>
<text x="153.7" y="243.5">LPDDR5_OUT.DQ14</text>
<text x="153.7" y="241">LPDDR5_OUT.DQ13</text>
<text x="200.7" y="243.5">LPDDR5_DIE.DQ14</text>
<text x="200.7" y="241">LPDDR5_DIE.DQ13</text>
<text x="153.7" y="246.1">LPDDR5_OUT.DQ15</text>
<text x="200.7" y="246.1">LPDDR5_DIE.DQ15</text>
<text x="153.7" y="253.7">LPDDR5_OUT.RDQS0_N</text>
<text x="153.7" y="256.2">LPDDR5_OUT.RDQS0_P</text>
<text x="200.7" y="256.2">LPDDR5_DIE.RDQS0_P</text>
<text x="200.7" y="253.7">LPDDR5_DIE.RDQS0_N</text>
<text x="153.7" y="261.3">LPDDR5_OUT.RDQS1_P</text>
<text x="153.7" y="258.8">LPDDR5_OUT.RDQS1_N</text>
<text x="200.7" y="261.3">LPDDR5_DIE.RDQS1_P</text>
<text x="200.7" y="258.8">LPDDR5_DIE.RDQS1_N</text>
</g>
<g font-size="1.8" fill="#a90000">
<text x="179.7" y="45.5">1</text>
<text x="187.3" y="45.5">8</text>
<text x="260.9" y="45.5">1</text>
<text x="268.6" y="45.5">8</text>
<text x="179.7" y="48">2</text>
<text x="179.7" y="50.6">3</text>
<text x="179.7" y="53.1">4</text>
<text x="187.3" y="53.1">5</text>
<text x="187.3" y="50.6">6</text>
<text x="187.3" y="48">7</text>
<text x="260.9" y="48">2</text>
<text x="260.9" y="50.6">3</text>
<text x="260.9" y="53.1">4</text>
<text x="268.6" y="53.1">5</text>
<text x="268.6" y="50.6">6</text>
<text x="268.6" y="48">7</text>
<text x="179.7" y="59.5">1</text>
<text x="187.3" y="59.5">8</text>
<text x="260.9" y="59.5">1</text>
<text x="268.6" y="59.5">8</text>
<text x="179.7" y="62">2</text>
<text x="179.7" y="64.6">3</text>
<text x="187.3" y="64.6">6</text>
<text x="187.3" y="62">7</text>
<text x="260.9" y="62">2</text>
<text x="260.9" y="64.6">3</text>
<text x="268.6" y="64.6">6</text>
<text x="268.6" y="62">7</text>
<text x="179.7" y="67.1">4</text>
<text x="187.3" y="67.1">5</text>
<text x="260.9" y="67.1">4</text>
<text x="268.6" y="67.1">5</text>
<text x="179.7" y="87.4">1</text>
<text x="179.7" y="90">2</text>
<text x="187.3" y="90">7</text>
<text x="187.3" y="87.4">8</text>
<text x="260.9" y="87.4">1</text>
<text x="260.9" y="90">2</text>
<text x="268.6" y="90">7</text>
<text x="268.6" y="87.4">8</text>
<text x="179.7" y="92.5">3</text>
<text x="179.7" y="95">4</text>
<text x="187.3" y="95">5</text>
<text x="187.3" y="92.5">6</text>
<text x="260.9" y="92.5">3</text>
<text x="260.9" y="95">4</text>
<text x="268.6" y="95">5</text>
<text x="268.6" y="92.5">6</text>
<text x="179.7" y="101.4">1</text>
<text x="187.3" y="101.4">8</text>
<text x="260.9" y="101.4">1</text>
<text x="268.6" y="101.4">8</text>
<text x="179.7" y="103.9">2</text>
<text x="179.7" y="106.5">3</text>
<text x="187.3" y="106.5">6</text>
<text x="187.3" y="103.9">7</text>
<text x="260.9" y="103.9">2</text>
<text x="260.9" y="106.5">3</text>
<text x="268.6" y="106.5">6</text>
<text x="268.6" y="103.9">7</text>
<text x="179.7" y="109">4</text>
<text x="187.3" y="109">5</text>
<text x="260.9" y="109">4</text>
<text x="268.6" y="109">5</text>
<text x="179.7" y="115.4">1</text>
<text x="179.7" y="117.9">2</text>
<text x="187.3" y="117.9">7</text>
<text x="187.3" y="115.4">8</text>
<text x="260.9" y="115.4">1</text>
<text x="260.9" y="117.9">2</text>
<text x="268.6" y="117.9">7</text>
<text x="268.6" y="115.4">8</text>
<text x="179.7" y="120.4">3</text>
<text x="179.7" y="123">4</text>
<text x="187.3" y="123">5</text>
<text x="187.3" y="120.4">6</text>
<text x="260.9" y="120.4">3</text>
<text x="260.9" y="123">4</text>
<text x="268.6" y="123">5</text>
<text x="268.6" y="120.4">6</text>
<text x="179.7" y="129.3">1</text>
<text x="179.7" y="131.9">2</text>
<text x="187.3" y="131.9">7</text>
<text x="187.3" y="129.3">8</text>
<text x="260.9" y="129.3">1</text>
<text x="260.9" y="131.9">2</text>
<text x="268.6" y="131.9">7</text>
<text x="268.6" y="129.3">8</text>
<text x="179.7" y="134.4">3</text>
<text x="179.7" y="136.9">4</text>
<text x="187.3" y="136.9">5</text>
<text x="187.3" y="134.4">6</text>
<text x="260.9" y="134.4">3</text>
<text x="260.9" y="136.9">4</text>
<text x="268.6" y="136.9">5</text>
<text x="268.6" y="134.4">6</text>
</g>
<g font-size="1.8" fill="#006464">
<text x="179.7" y="44.2">R57</text>
<text x="261" y="44.2">R72</text>
<text x="179.7" y="58.2">R58</text>
<text x="261" y="58.2">R73</text>
<text x="186.7" y="76">R88</text>
<text x="268" y="76">R91</text>
<text x="186.7" y="78.5">R89</text>
<text x="186.7" y="81.1">R95</text>
<text x="268" y="78.5">R92</text>
<text x="268" y="81.1">R96</text>
<text x="179.7" y="86.1">R60</text>
<text x="261" y="86.1">R75</text>
<text x="179.7" y="100.1">R61</text>
<text x="261" y="100.1">R76</text>
<text x="179.7" y="114.1">R62</text>
<text x="261" y="114.1">R77</text>
<text x="179.7" y="128.1">R63</text>
<text x="261" y="128.1">R78</text>
<text x="186.7" y="148.4">R65</text>
<text x="186.7" y="145.8">R64</text>
<text x="268" y="145.8">R79</text>
<text x="268" y="148.4">R80</text>
<text x="186.7" y="159.8">R66</text>
<text x="268" y="159.8">R81</text>
<text x="186.7" y="162.3">R67</text>
<text x="268" y="162.3">R82</text>
<text x="186.7" y="173.8">R68</text>
<text x="268" y="173.8">R83</text>
<text x="186.7" y="176.3">R70</text>
<text x="268" y="176.3">R84</text>
<text x="277.4" y="183.3">GND</text>
</g>
<g font-size="1.8" fill="#840084">
<text x="185.4" y="44.2">R_4x100R_0402</text>
<text x="266.7" y="44.2">R_4x100R_0402</text>
<text x="185.4" y="58.2">R_4x100R_0402</text>
<text x="266.7" y="58.2">R_4x100R_0402</text>
<text x="176.5" y="76">100R</text>
<text x="257.8" y="76">100R</text>
<text x="176.5" y="78.5">100R</text>
<text x="176.5" y="81.1">100R</text>
<text x="257.8" y="78.5">100R</text>
<text x="257.8" y="81.1">100R</text>
<text x="185.4" y="86.1">R_4x100R_0402</text>
<text x="266.7" y="86.1">R_4x100R_0402</text>
<text x="185.4" y="100.1">R_4x100R_0402</text>
<text x="266.7" y="100.1">R_4x100R_0402</text>
<text x="185.4" y="114.1">R_4x100R_0402</text>
<text x="266.7" y="114.1">R_4x100R_0402</text>
<text x="185.4" y="128.1">R_4x100R_0402</text>
<text x="266.7" y="128.1">R_4x100R_0402</text>
<text x="176.5" y="148.4">100R</text>
<text x="176.5" y="145.8">100R</text>
<text x="257.8" y="145.8">100R</text>
<text x="257.8" y="148.4">100R</text>
<text x="176.5" y="159.8">100R</text>
<text x="257.8" y="159.8">100R</text>
<text x="176.5" y="162.3">100R</text>
<text x="257.8" y="162.3">100R</text>
<text x="176.5" y="173.8">100R</text>
<text x="257.8" y="173.8">100R</text>
<text x="176.5" y="176.3">100R</text>
<text x="257.8" y="176.3">100R</text>
</g>
</svg>
